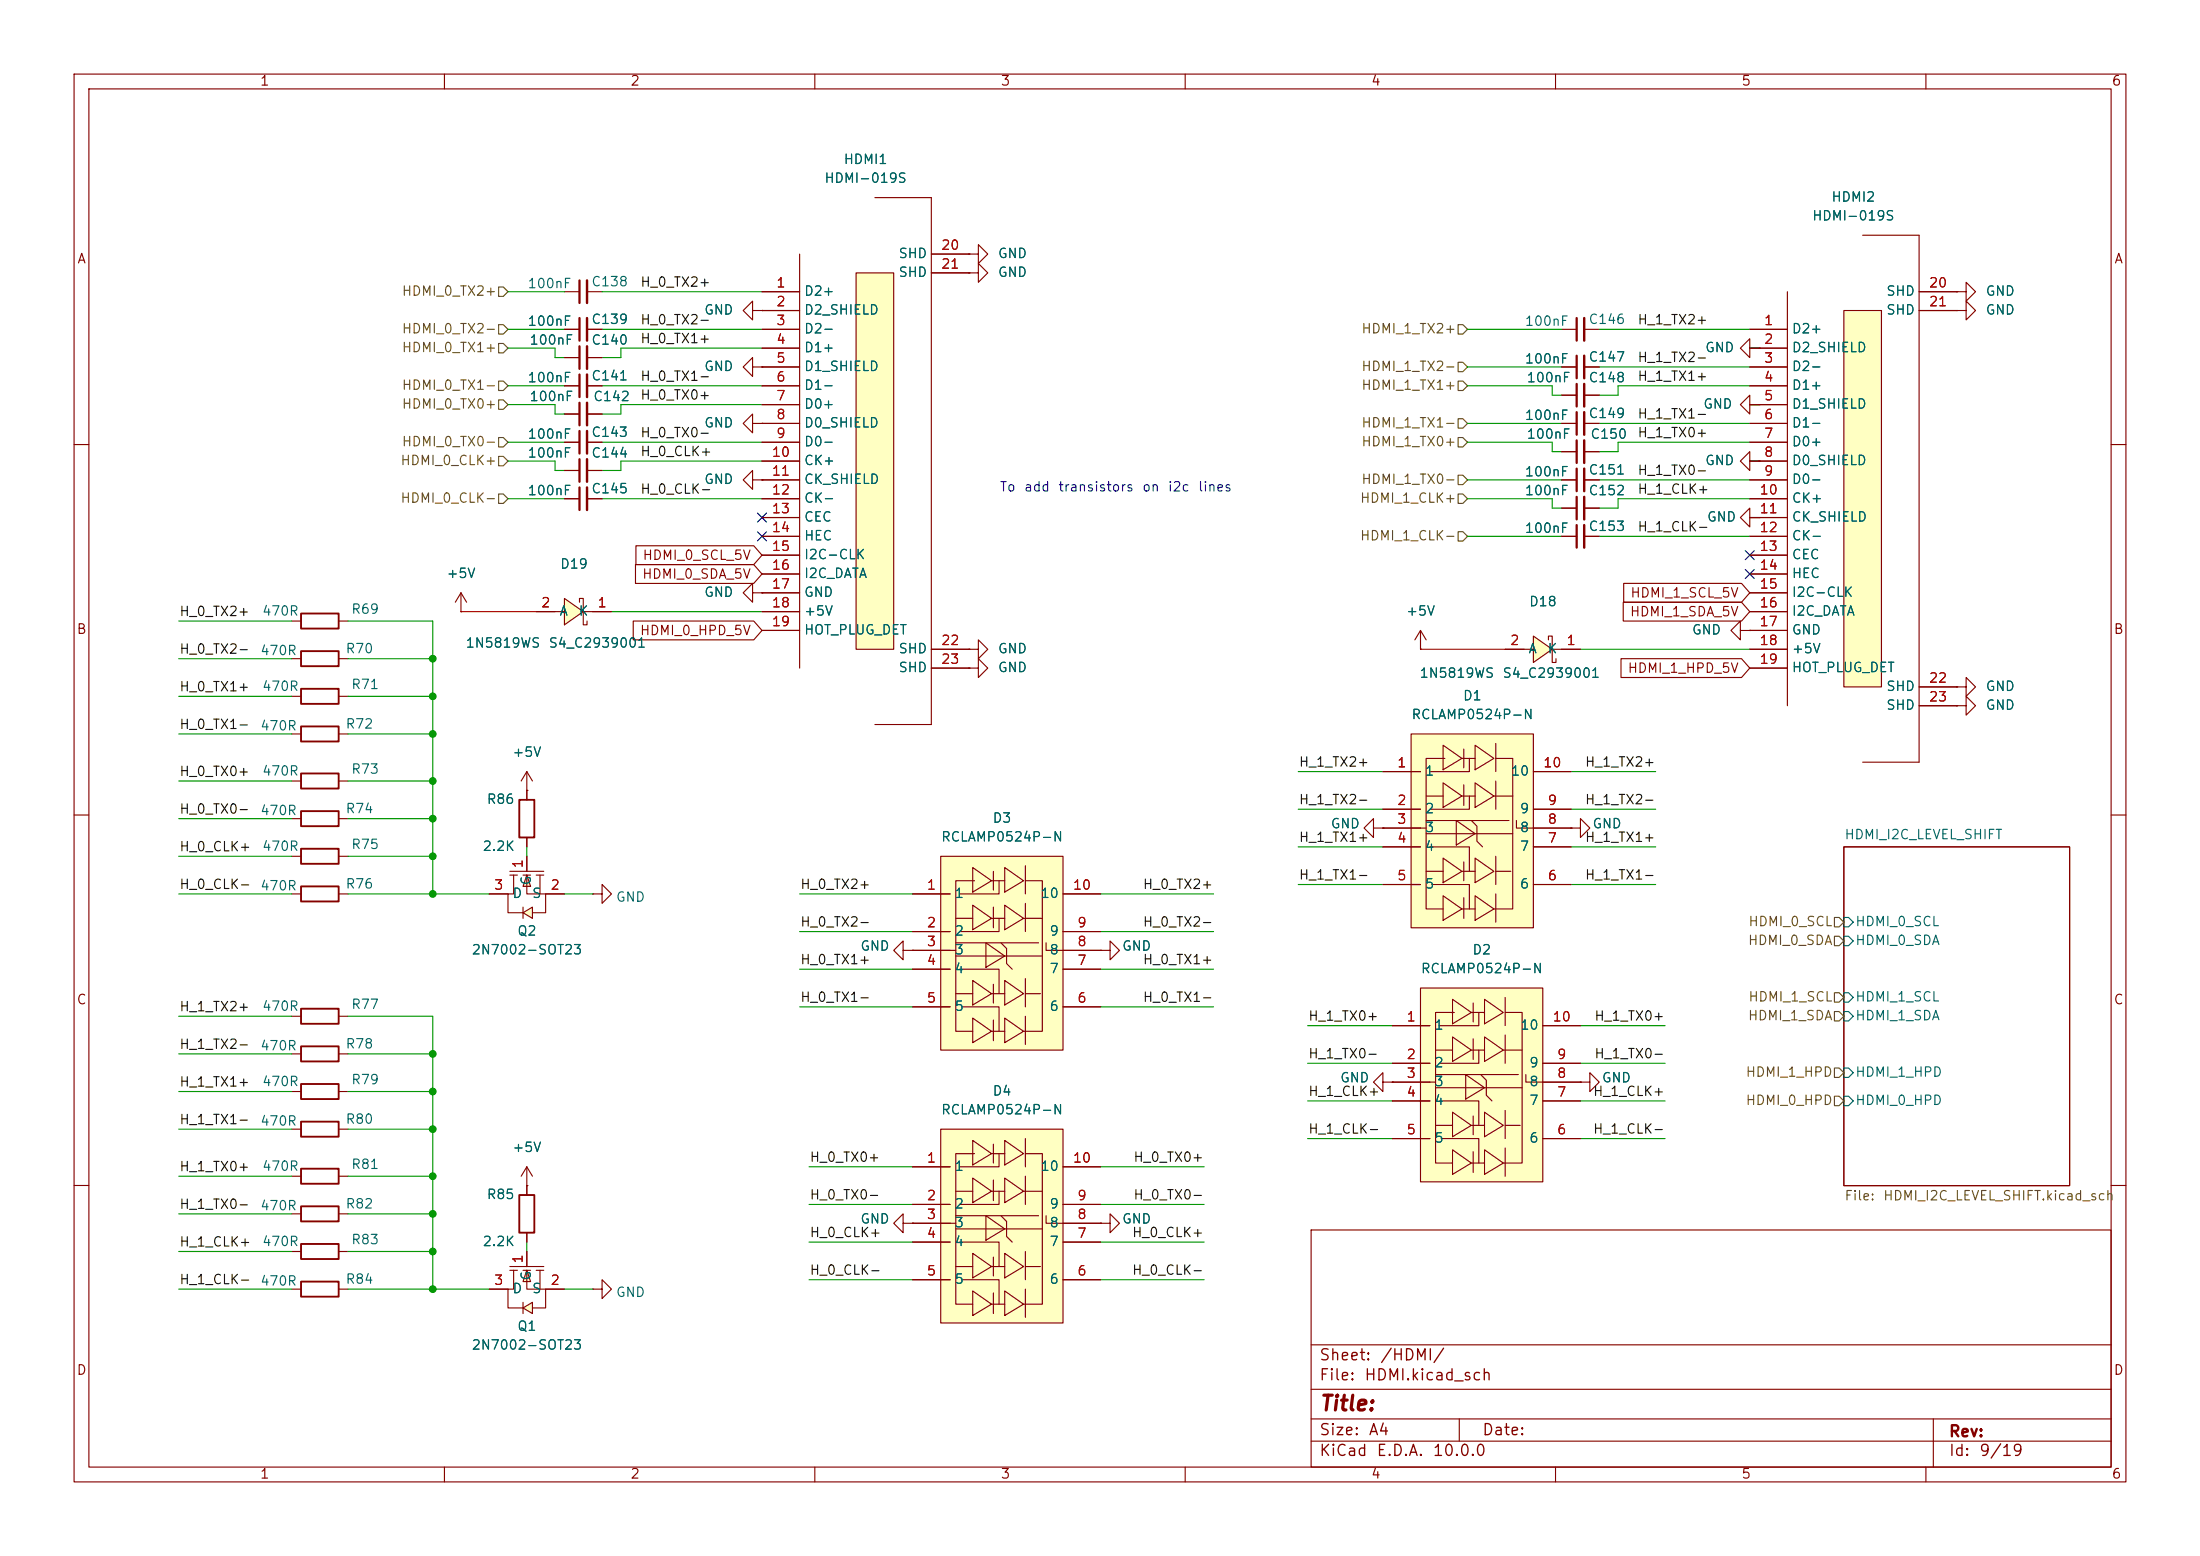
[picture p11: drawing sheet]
<svg xmlns="http://www.w3.org/2000/svg" width="297mm" height="210mm" viewBox="0 0 297 210" stroke-linecap="round" stroke-linejoin="round" font-family="sans-serif">
<g fill="none" stroke="#840000" stroke-width=".15">
<path d="M10 10h277v190h-277zM12 12h273v186h-273zM60 10v2M110 10v2M160 10v2M210 10v2M260 10v2M236.2 47v-1.3l-1.3 1.3 1.3 1.3v-1.3h1.3M237.5 47h.1M10 60h2M101.6 64.8v-1.3l-1.3 1.3 1.3 1.2v-1.2h1.3M102.9 64.8h.1"/>
<path d="M236.2 69.9v-1.3l-1.3 1.3 1.3 1.2v-1.2h1.3M236.2 62.2v-1.2l-1.3 1.2 1.3 1.3v-1.3h1.3M237.5 69.9h.1M237.5 62.2h.1M285 60h2M39.4 99.1h1.2M39.4 94h1.2M39.4 88.9h1.2M39.4 83.8h1.2M45.7 99.1h1.3M45.7 94h1.3M45.7 88.9h1.3"/>
<path d="M45.7 83.8h1.3M264.2 92.7h1.2v-1.3l1.3 1.3-1.3 1.3v-1.3M264.2 92.7h.1M10 110h2M248.9 114.3h30.5v45.7h-30.5zM285 110h2M39.4 137.2h1.2M45.7 137.2h1.3M39.4 142.2h1.2M39.4 152.4h1.2M39.4 158.8h1.2M45.7 142.2h1.3"/>
<path d="M45.7 152.4h1.3M45.7 158.8h1.3M10 160h2M39.4 168.9h1.2M39.4 174h1.2M39.4 163.8h1.2M45.7 168.9h1.3M45.7 174h1.3M45.7 163.8h1.3M177 166h108v32h-108zM285 160h2M60 198v2"/>
<path d="M110 198v2M160 198v2M177 194.5h108M177 191.5h108M177 187.5h108M177 181.5h108M197 191.5v3M210 198v2M260 198v2M261 191.5v6.5"/>
</g>
<path d="M248.9 123.8h.7l.6 .7-.6 .6h-.7zM248.9 126.4h.7l.6 .6-.6 .6h-.7zM248.9 134h.7l.6 .6-.6 .7h-.7zM248.9 136.5h.7l.6 .7-.6 .6h-.7zM248.9 148h.7l.6 .6-.6 .6h-.7zM248.9 144.1h.7l.6 .7-.6 .6h-.7z" fill="none" stroke="#006464" stroke-width=".15"/>
<path d="M40.6 98h5.1v2.1h-5.1zM40.6 93h5.1v2h-5.1zM40.6 87.9h5.1v2h-5.1zM40.6 82.8h5.1v2h-5.1zM40.6 136.1h5.1v2.1h-5.1zM40.6 141.2h5.1v2.1h-5.1zM40.6 151.4h5.1v2h-5.1zM40.6 157.7h5.1v2.1h-5.1zM40.6 167.9h5.1v2h-5.1zM40.6 173h5.1v2h-5.1zM40.6 162.8h5.1v2h-5.1z" fill="none" stroke="#840000" stroke-width=".25"/>
<path d="M248.9 41.9h5.1v50.8h-5.1z" fill="#ffffc2"/>
<g fill="none" stroke="#840000" stroke-width=".15">
<path d="M241.3 39.4v55.9M251.5 31.8h7.6v71.1h-7.6M259.1 39.4h5.1M264.2 39.4h1.2v-1.3l1.3 1.3-1.3 1.2v-1.2M264.2 39.4h.1M76.2 55.9h2M79.2 55.9h2.1M101.6 57.2v-1.3l-1.3 1.3 1.3 1.2v-1.2h1.3M102.9 57.2h.1M210.8 57.2h2.1M213.9 57.2h2M236.2 44.5h5.1"/>
<path d="M236.2 47h5.1M236.2 49.5h5.1M236.2 52.1h5.1M236.2 54.6h5.1M236.2 57.2h5.1M236.2 59.7h5.1M248.9 41.9h5.1v50.8h-5.1zM259.1 41.9h5.1M264.2 41.9h1.2v-1.3l1.3 1.3-1.3 1.3v-1.3M264.2 41.9h.1M76.2 63.5h2M79.2 63.5h2.1"/>
<path d="M210.8 64.8h2.1M210.8 72.4h2.1M210.8 68.6h2.1M210.8 61h2.1M213.9 64.8h2M213.9 72.4h2M213.9 68.6h2M213.9 61h2M236.2 62.2h5.1M236.2 64.8h5.1M236.2 67.3h5.1M236.2 69.9h5.1"/>
<path d="M236.2 72.4h5.1M236.2 74.9h5.1M236.2 77.5h5.1M62.2 82.6h.1M62.2 80l-.7 1.3M62.2 80l.8 1.3M62.2 80v2.6M130.8 90.2h1.3v-1.3l1.2 1.3-1.2 1.2v-1.2M130.8 90.2h.1M130.8 87.6h1.3v-1.2l1.2 1.2-1.2 1.3v-1.3M130.8 87.6h.1M234.9 85.1v-1.3l-1.2 1.3 1.2 1.3v-1.3h1.3"/>
<path d="M236.2 85.1h.1M236.2 80h5.1M236.2 82.6h5.1M236.2 85.1h5.1M236.2 87.6h5.1M236.2 90.2h5.1M259.1 92.7h5.1M259.1 95.3h5.1M264.2 95.3h1.2v-1.3l1.3 1.3-1.3 1.2v-1.2M264.2 95.3h.1M39.4 105.4h1.2M45.7 105.4h1.3"/>
<path d="M121.9 128.3v-1.3l-1.3 1.3 1.3 1.2v-1.2h1.3M123.2 128.3h.1M148.6 128.3h1.3v-1.3l1.2 1.3-1.2 1.2v-1.2M148.6 128.3h.1"/>
</g>
<path d="M78.2 54.4v3M212.9 55.6v3.1M212.9 59.4v3.1M78.2 62v3M212.9 63.2v3.1M212.9 67.1v3M212.9 70.9v3" fill="none" stroke="#840000" stroke-width=".3"/>
<path d="M79.2 54.4v3M213.9 55.6v3.1M213.9 59.4v3.1M79.2 62v3M213.9 63.2v3.1M213.9 67.1v3M213.9 70.9v3" fill="none" stroke="#840000" stroke-width=".33"/>
<path d="M40.6 104.4h5.1v2h-5.1z" fill="none" stroke="#840000" stroke-width=".25"/>
<g fill="#ffffc2">
<path d="M127 115.6h16.5v26.1h-16.5z"/>
<path d="M135.6 117.1l2.6 1.8-2.6 1.5z"/>
<path d="M131.3 117.1l2.6 1.8-2.6 1.5z"/>
<path d="M135.6 122.2l2.6 1.8-2.6 1.5z"/>
<path d="M131.3 122.2l2.6 1.8-2.6 1.5z"/>
<path d="M133.1 127.3l2.5 1.7-2.5 1.6z"/>
<path d="M135.6 132.3l2.6 1.8-2.6 1.5z"/>
<path d="M131.3 132.3l2.6 1.8-2.6 1.5z"/>
<path d="M135.6 137.4l2.6 1.8-2.6 1.5z"/>
<path d="M131.3 137.4l2.6 1.8-2.6 1.5z"/>
</g>
<g fill="none" stroke="#840000" stroke-width=".15">
<path d="M76.2 52.1h2M76.2 59.7h2M79.2 52.1h2.1M79.2 59.7h2.1M210.8 49.5h2.1M210.8 53.3h2.1M210.8 44.5h2.1M213.9 49.5h2M213.9 53.3h2M213.9 44.5h2M236.2 54.6v-1.3l-1.3 1.3 1.3 1.3v-1.3h1.3M237.5 54.6h.1"/>
<path d="M39.4 110.5h1.2M39.4 115.6h1.2M45.7 110.5h1.3M45.7 115.6h1.3M71.1 106.7v1.3M71.1 113v1.3M127 115.6h16.5v26.1h-16.5zM131.3 117.1l2.6 1.8-2.6 1.5zM131.6 118.9h-2.6v20.3h2.3M133.9 118.9h1.7M134.1 117.6v2.5M134.9 118.9v1.8h-5.4"/>
<path d="M135.6 117.1l2.6 1.8-2.6 1.5zM138.4 118.9h2.3v20.3h-2.5M138.4 116.8v3.9M39.4 120.7h1.2M45.7 120.7h1.3M123.2 128.3h5.8M123.2 120.7h5.1M123.2 125.7h5.1M123.2 130.8h5.1M123.2 135.9h5.1M129 124h2.3M129 127.3h11.2"/>
<path d="M129 129h11.7M129 134.1h2.3M129.5 130.8h5.4v3.3M129.8 135.9h5.1v3.3M131.3 122.2l2.6 1.8-2.6 1.5zM131.3 132.3l2.6 1.8-2.6 1.5zM131.3 137.4l2.6 1.8-2.6 1.5zM133.1 127.3l2.5 1.7-2.5 1.6zM133.9 124h1.7M133.9 134.1h1.7M133.9 139.2h1.7M134.1 122.4v2.8"/>
<path d="M134.1 132.8v2.6M134.1 137.7v2.8M134.9 124v1.7h-5.4M135.1 127.3l.8 .7v2.1l.7 .7M135.6 122.2l2.6 1.8-2.6 1.5zM135.6 132.3l2.6 1.8-2.6 1.5zM135.6 137.4l2.6 1.8-2.6 1.5zM138.2 124h2.5M138.4 121.9v3.8M138.4 132.1v3.8M138.4 137.2v3.8M138.4 134.1h2.1"/>
<path d="M141.2 127.3v1h7.4M143.5 120.7h5.1M143.5 125.7h5.1M143.5 130.8h5.1M143.5 135.9h5.1M121.9 165.1v-1.3l-1.3 1.3 1.3 1.3v-1.3h1.3M123.2 165.1h.1"/>
</g>
<path d="M78.2 50.5v3.1M78.2 58.2v3M212.9 42.9v3.1M212.9 48v3.1M212.9 51.8v3.1" fill="none" stroke="#840000" stroke-width=".3"/>
<path d="M79.2 50.5v3.1M79.2 58.2v3M213.9 42.9v3.1M213.9 48v3.1M213.9 51.8v3.1" fill="none" stroke="#840000" stroke-width=".33"/>
<path d="M40.6 109.5h5.1v2h-5.1zM40.6 114.6h5.1v2h-5.1zM40.6 119.6h5.1v2.1h-5.1zM70.1 108h2v5h-2z" fill="none" stroke="#840000" stroke-width=".25"/>
<g fill="#ffffc2">
<path d="M127 152.4h16.5v26.2h-16.5z"/>
<path d="M135.6 153.9l2.6 1.8-2.6 1.5z"/>
<path d="M131.3 153.9l2.6 1.8-2.6 1.5z"/>
<path d="M135.6 159l2.6 1.8-2.6 1.5z"/>
<path d="M131.3 159l2.6 1.8-2.6 1.5z"/>
<path d="M133.1 164.1l2.5 1.8-2.5 1.5z"/>
<path d="M135.6 169.2l2.6 1.7-2.6 1.6z"/>
<path d="M131.3 169.2l2.6 1.7-2.6 1.6z"/>
<path d="M135.6 174.2l2.6 1.8-2.6 1.6z"/>
<path d="M131.3 174.2l2.6 1.8-2.6 1.6z"/>
</g>
<g fill="none" stroke="#840000" stroke-width=".15">
<path d="M123.2 157.5h5.1M127 152.4h16.5v26.2h-16.5zM131.3 153.9l2.6 1.8-2.6 1.5zM131.3 159l2.6 1.8-2.6 1.5zM131.6 155.7h-2.6v20.3h2.3M133.9 155.7h1.7M134.1 154.4v2.6M134.1 159.3v2.8M134.9 155.7v1.8h-5.4M135.6 153.9l2.6 1.8-2.6 1.5zM135.6 159l2.6 1.8-2.6 1.5zM138.4 155.7h2.3v20.3h-2.5"/>
<path d="M138.4 153.7v3.8M138.4 158.8v3.8M143.5 157.5h5.1M123.2 165.1h5.8M123.2 162.6h5.1M123.2 167.6h5.1M123.2 172.7h5.1M129 160.8h2.3M129 164.1h11.2M129 165.9h11.7M129 170.9h2.3M129.5 167.6h5.4v3.3"/>
<path d="M129.8 172.7h5.1v3.3M131.3 169.2l2.6 1.7-2.6 1.6zM131.3 174.2l2.6 1.8-2.6 1.6zM133.1 164.1l2.5 1.8-2.5 1.5zM133.9 160.8h1.7M133.9 170.9h1.7M133.9 176h1.7M134.1 169.7v2.5M134.1 174.5v2.8M134.9 160.8v1.8h-5.4M135.1 164.1l.8 .8v2l.7 .7M135.6 169.2l2.6 1.7-2.6 1.6z"/>
<path d="M135.6 174.2l2.6 1.8-2.6 1.6zM138.2 160.8h2.5M138.4 168.9v3.8M138.4 174v3.8M138.4 170.9h2.1M141.2 164.1v1h7.4M143.5 162.6h5.1M143.5 167.6h5.1M143.5 172.7h5.1"/>
</g>
<g fill="#ffffc2">
<path d="M71.1 118.1l.5 1.5h-1z"/>
<path d="M70.6 123.2l1.3-.8v1.6z"/>
</g>
<g fill="none" stroke="#840000" stroke-width=".15">
<path d="M68.8 117.6h4.6M68.8 118.1h1M69.3 118.1v2.6h-.7v2.5h2M70.6 118.1h1M71.1 118.1l.5 1.5h-1zM71.1 118.1v2.6h2.6v2.5h-1.8M71.1 106.7h.1M71.1 104.1v2.6M71.1 115.6v2M71.1 104.1l-.7 1.3M71.1 104.1l.8 1.3M72.4 118.1h1"/>
<path d="M72.9 118.1v2.6M185.4 111.8v-1.3l-1.3 1.3 1.3 1.2v-1.2h1.3M186.7 111.8h.1M66 120.7h2.6M70.6 123.2l1.3-.8v1.6zM70.6 122.4v1.6M73.7 120.7h2.5M148.6 165.1h1.3v-1.3l1.2 1.3-1.2 1.3v-1.3M148.6 165.1h.1"/>
</g>
<path d="M207 85.9l2.5 1.7-2.5 1.8z" fill="#ffffc2"/>
<g fill="none" stroke="#840000" stroke-width=".15">
<path d="M76.2 67.3h2M79.2 67.3h2.1M203.2 87.6h3.8M207 85.9l2.5 1.7-2.5 1.8zM209 86.4v-.5h.5v3.5h.6v-.5M209.5 87.6h3.9M71.1 157.5l-.7 1.3M71.1 157.5l.8 1.3M71.1 157.5v2.5M186.7 146.1v-1.3l-1.3 1.3 1.3 1.2v-1.2h1.3M188 146.1h.1M71.1 160h.1"/>
<path d="M80 174h1.3v-1.3l1.2 1.3-1.2 1.3v-1.3M80 174h.1"/>
</g>
<path d="M78.2 65.8v3" fill="none" stroke="#840000" stroke-width=".3"/>
<path d="M79.2 65.8v3" fill="none" stroke="#840000" stroke-width=".33"/>
<g fill="#ffffc2">
<path d="M71.1 171.5l.5 1.5h-1z"/>
<path d="M70.6 176.5l1.3-.7v1.5z"/>
</g>
<g fill="none" stroke="#840000" stroke-width=".15">
<path d="M80 120.7h1.3v-1.3l1.2 1.3-1.2 1.2v-1.2M80 120.7h.1M66 174h2.6M68.8 170.9h4.6M68.8 171.5h1M69.3 171.5v2.5h-.7v2.5h2M70.6 176.5l1.3-.7v1.5zM70.6 175.8v1.5M70.6 171.5h1M71.1 171.5l.5 1.5h-1zM71.1 171.5v2.5h2.6v2.5h-1.8M71.1 160v1.3"/>
<path d="M71.1 166.4v1.2M71.1 168.9v2M72.4 171.5h1M72.9 171.5v2.5M73.7 174h2.5"/>
</g>
<path d="M70.1 161.3h2v5.1h-2z" fill="none" stroke="#840000" stroke-width=".25"/>
<g fill="#ffffc2">
<path d="M190.5 99.1h16.5v26.1h-16.5z"/>
<path d="M199.1 100.6l2.6 1.8-2.6 1.5z"/>
<path d="M194.8 100.6l2.6 1.8-2.6 1.5z"/>
<path d="M199.1 105.7l2.6 1.7-2.6 1.6z"/>
<path d="M194.8 105.7l2.6 1.7-2.6 1.6z"/>
<path d="M196.6 110.7l2.5 1.8-2.5 1.6z"/>
<path d="M199.1 115.8l2.6 1.8-2.6 1.5z"/>
<path d="M194.8 115.8l2.6 1.8-2.6 1.5z"/>
<path d="M199.1 120.9l2.6 1.8-2.6 1.5z"/>
<path d="M194.8 120.9l2.6 1.8-2.6 1.5z"/>
</g>
<g fill="none" stroke="#840000" stroke-width=".15">
<path d="M101.6 80v-1.3l-1.3 1.3 1.3 1.3v-1.3h1.3M102.9 80h.1M190.5 99.1h16.5v26.1h-16.5zM186.7 111.8h5.8M186.7 104.1h5.1M186.7 109.2h5.1M186.7 114.3h5.1M186.7 119.4h5.1M192.5 107.4h2.3M192.5 110.7h11.2M192.5 112.5h11.7M192.5 117.6h2.3"/>
<path d="M193 114.3h5.4v3.3M193.3 119.4h5.1v3.3M194.8 100.6l2.6 1.8-2.6 1.5zM194.8 105.7l2.6 1.7-2.6 1.6zM194.8 115.8l2.6 1.8-2.6 1.5zM195.1 102.4h-2.6v20.3h2.3M196.6 110.7l2.5 1.8-2.5 1.6zM197.4 102.4h1.7M197.4 107.4h1.7M197.4 117.6h1.7M197.6 101.1v2.5M197.6 105.9v2.8"/>
<path d="M197.6 116.3v2.6M198.4 102.4v1.7h-5.4M198.4 107.4v1.8h-5.4M198.6 110.7l.8 .8v2l.7 .8M199.1 100.6l2.6 1.8-2.6 1.5zM199.1 105.7l2.6 1.7-2.6 1.6zM199.1 115.8l2.6 1.8-2.6 1.5zM201.7 107.4h2.5M201.9 102.4h2.3v20.3h-2.5M201.9 100.3v3.8M201.9 105.4v3.8M201.9 115.6v3.8"/>
<path d="M201.9 117.6h2.1M204.7 110.7v1.1h7.4M207 104.1h5.1M207 109.2h5.1M207 114.3h5.1M207 119.4h5.1M212.1 111.8h1.3v-1.3l1.2 1.3-1.2 1.2v-1.2M212.1 111.8h.1M194.8 120.9l2.6 1.8-2.6 1.5zM197.4 122.7h1.7M197.6 121.2v2.8M199.1 120.9l2.6 1.8-2.6 1.5z"/>
<path d="M201.9 120.7v3.8"/>
</g>
<path d="M76.2 80.8l2.5 1.8-2.5 1.7z" fill="#ffffc2"/>
<path d="M72.4 82.6h3.8M76.2 80.8l2.5 1.8-2.5 1.7zM78.2 81.3v-.5h.5v3.5h.5v-.5M78.7 82.6h3.8" fill="none" stroke="#840000" stroke-width=".15"/>
<g fill="#ffffc2">
<path d="M191.8 133.4h16.5v26.1h-16.5z"/>
<path d="M200.4 134.9l2.6 1.8-2.6 1.5z"/>
<path d="M196.1 134.9l2.5 1.8-2.5 1.5z"/>
<path d="M200.4 140l2.6 1.7-2.6 1.6z"/>
<path d="M196.1 140l2.5 1.7-2.5 1.6z"/>
<path d="M197.9 145l2.5 1.8-2.5 1.5z"/>
<path d="M200.4 150.1l2.6 1.8-2.6 1.5z"/>
<path d="M196.1 150.1l2.5 1.8-2.5 1.5z"/>
<path d="M200.4 155.2l2.6 1.8-2.6 1.5z"/>
<path d="M196.1 155.2l2.5 1.8-2.5 1.5z"/>
</g>
<g fill="none" stroke="#840000" stroke-width=".15">
<path d="M191.8 87.6h.1M191.8 85.1l-.8 1.3M191.8 85.1l.7 1.3M191.8 85.1v2.5M188 138.4h5M191.8 133.4h16.5v26.1h-16.5zM196.1 134.9l2.5 1.8-2.5 1.5zM196.1 140l2.5 1.7-2.5 1.6zM196.3 136.7h-2.5v20.3h2.3M198.6 136.7h1.8M198.9 135.4v2.5M199.6 136.7v1.7h-5.3"/>
<path d="M200.4 134.9l2.6 1.8-2.6 1.5zM200.4 140l2.6 1.7-2.6 1.6zM203.2 136.7h2.3v20.3h-2.5M203.2 134.6v3.8M203.2 139.7v3.8M208.3 138.4h5.1M188 146.1h5.8M188 143.5h5M188 148.6h5M188 153.7h5M193.8 141.7h2.3M193.8 145h11.2"/>
<path d="M193.8 146.8h11.7M193.8 151.9h2.3M194.3 148.6h5.3v3.3M194.6 153.7h5v3.3M196.1 150.1l2.5 1.8-2.5 1.5zM196.1 155.2l2.5 1.8-2.5 1.5zM197.9 145l2.5 1.8-2.5 1.5zM198.6 141.7h1.8M198.6 151.9h1.8M198.6 157h1.8M198.9 140.2v2.8M198.9 150.6v2.6"/>
<path d="M198.9 155.5v2.7M199.6 141.7v1.8h-5.3M199.9 145l.8 .8v2l.7 .8M200.4 150.1l2.6 1.8-2.6 1.5zM200.4 155.2l2.6 1.8-2.6 1.5zM203 141.7h2.5M203.2 149.9v3.8M203.2 154.9v3.9M203.2 151.9h2M206 145v1.1h7.4M208.3 143.5h5.1M208.3 148.6h5.1"/>
<path d="M208.3 153.7h5.1M213.4 146.1h1.2v-1.3l1.3 1.3-1.3 1.2v-1.2M213.4 146.1h.1"/>
</g>
<path d="M115.6 36.8h5v50.8h-5z" fill="#ffffc2"/>
<g fill="none" stroke="#840000" stroke-width=".15">
<path d="M76.2 39.4h2M79.2 39.4h2.1M102.9 39.4h5M107.9 34.3v55.9M115.6 36.8h5v50.8h-5zM118.1 26.7h7.6v71.1h-7.6M125.7 34.3h5.1M125.7 36.8h5.1M130.8 34.3h1.3v-1.3l1.2 1.3-1.2 1.3v-1.3M130.8 34.3h.1M130.8 36.8h1.3v-1.2l1.2 1.2-1.2 1.3v-1.3M130.8 36.8h.1"/>
<path d="M259.1 39.4h5.1M264.2 39.4h.1M76.2 44.5h2M76.2 52.1h2M76.2 59.7h2M76.2 48.3h2M76.2 55.9h2M79.2 44.5h2.1M79.2 52.1h2.1M79.2 59.7h2.1M79.2 48.3h2.1M79.2 55.9h2.1"/>
<path d="M101.6 49.5v-1.2l-1.3 1.2 1.3 1.3v-1.3h1.3M101.6 41.9v-1.3l-1.3 1.3 1.3 1.3v-1.3h1.3M102.9 49.5h.1M102.9 41.9h.1M102.9 57.2h.1M102.9 41.9h5M102.9 44.5h5M102.9 47h5M102.9 49.5h5M102.9 52.1h5M102.9 54.6h5M102.9 57.2h5"/>
<path d="M102.9 59.7h5M210.8 49.5h2.1M210.8 57.2h2.1M210.8 53.3h2.1M213.9 49.5h2M213.9 57.2h2M213.9 53.3h2M236.2 44.5h5.1M236.2 47h5.1M236.2 49.5h5.1M236.2 52.1h5.1M236.2 54.6h5.1"/>
<path d="M236.2 57.2h5.1M236.2 59.7h5.1M237.5 54.6h.1M237.5 47h.1M259.1 41.9h5.1M264.2 41.9h.1M76.2 67.3h2M76.2 63.5h2M79.2 67.3h2.1M79.2 63.5h2.1M85.8 76.2h16l1.1 1.3-1.1 1.2h-16zM85.8 73.7h16l1.1 1.2-1.1 1.3h-16z"/>
<path d="M102.9 64.8h.1M102.9 62.2h5M102.9 64.8h5M102.9 67.3h5M102.9 69.9h5M102.9 72.4h5M102.9 74.9h5M102.9 77.5h5M210.8 64.8h2.1M210.8 72.4h2.1M210.8 68.6h2.1M210.8 61h2.1"/>
<path d="M213.9 64.8h2M213.9 72.4h2M213.9 68.6h2M213.9 61h2M219.2 78.7h15.9l1.1 1.3-1.1 1.3h-15.9zM236.2 62.2h5.1M236.2 64.8h5.1M236.2 67.3h5.1M236.2 69.9h5.1M236.2 72.4h5.1M236.2 74.9h5.1M236.2 77.5h5.1"/>
<path d="M237.5 69.9h.1M237.5 62.2h.1M62.2 82.6h.1M72.4 82.6h2.5M80 82.6h2.5M85.5 83.8h16.3l1.1 1.3-1.1 1.3h-16.3zM102.9 80h.1M102.9 80h5M102.9 82.6h5M102.9 85.1h5M125.7 87.6h5.1M125.7 90.2h5.1"/>
<path d="M130.8 87.6h.1M130.8 90.2h.1M191.8 87.6h.1M203.2 87.6h2.5M210.8 87.6h2.6M218.8 88.9h16.3l1.1 1.3-1.1 1.2h-16.3zM219.1 81.3h16l1.1 1.3-1.1 1.2h-16zM236.2 85.1h.1M236.2 80h5.1M236.2 82.6h5.1M236.2 85.1h5.1M236.2 87.6h5.1"/>
<path d="M236.2 90.2h5.1M259.1 92.7h5.1M259.1 95.3h5.1M264.2 92.7h.1M264.2 95.3h.1M71.1 106.7h.1M71.1 106.7v1.3M71.1 113v1.3M71.1 115.6v2M186.7 111.8h.1M186.7 104.1h5.1M186.7 109.2h5.1"/>
<path d="M186.7 111.8h5.1M186.7 114.3h5.1M186.7 119.4h5.1M207 104.1h5.1M207 109.2h5.1M207 111.8h5.1M207 114.3h5.1M207 119.4h5.1M212.1 111.8h.1M66 120.7h2.6M73.7 120.7h2.5M123.2 128.3h.1"/>
<path d="M123.2 120.7h5.1M123.2 125.7h5.1M123.2 128.3h5.1M123.2 130.8h5.1M123.2 135.9h5.1M143.5 120.7h5.1M143.5 125.7h5.1M143.5 128.3h5.1M143.5 130.8h5.1M143.5 135.9h5.1M148.6 128.3h.1M188 138.4h5"/>
<path d="M208.3 138.4h5.1M39.4 147.3h1.2M45.7 147.3h1.3M123.2 157.5h5.1M143.5 157.5h5.1M188 146.1h.1M188 143.5h5M188 146.1h5M188 148.6h5M188 153.7h5M208.3 143.5h5.1M208.3 146.1h5.1"/>
<path d="M208.3 148.6h5.1M208.3 153.7h5.1M213.4 146.1h.1M66 174h2.6M71.1 160h.1M71.1 160v1.3M71.1 166.4v1.2M71.1 168.9v2M73.7 174h2.5M123.2 165.1h.1M123.2 162.6h5.1M123.2 165.1h5.1"/>
<path d="M123.2 167.6h5.1M123.2 172.7h5.1M143.5 162.6h5.1M143.5 165.1h5.1M143.5 167.6h5.1M143.5 172.7h5.1M148.6 165.1h.1"/>
</g>
<path d="M40.6 146.3h5.1v2h-5.1z" fill="none" stroke="#840000" stroke-width=".25"/>
<path d="M78.2 37.8v3.1M78.2 42.9v3.1M78.2 46.7v3.1" fill="none" stroke="#840000" stroke-width=".3"/>
<path d="M79.2 37.8v3.1M79.2 42.9v3.1M79.2 46.7v3.1" fill="none" stroke="#840000" stroke-width=".33"/>
<g fill="none" stroke="#725600" stroke-width=".15">
<path d="M67.3 38.7h.6l.7 .7-.7 .6h-.6zM67.3 43.8h.6l.7 .7-.7 .6h-.6zM67.3 54h.6l.7 .6-.7 .6h-.6zM67.3 59.1h.6l.7 .6-.7 .6h-.6zM67.3 46.4h.6l.7 .6-.7 .6h-.6zM67.3 51.4h.6l.7 .7-.7 .6h-.6zM196.8 51.4h.7l.6 .7-.6 .6h-.7zM196.8 59.1h.7l.6 .6-.6 .6h-.7zM196.8 43.8h.7l.6 .7-.6 .6h-.7zM196.8 56.5h.7l.6 .7-.6 .6h-.7zM196.8 48.9h.7l.6 .6-.6 .7h-.7zM67.3 61.6h.6l.7 .6-.7 .7h-.6z"/>
<path d="M67.3 66.7h.6l.7 .6-.7 .6h-.6zM196.8 71.8h.7l.6 .6-.6 .6h-.7zM196.8 66.7h.7l.6 .6-.6 .6h-.7zM196.8 64.1h.7l.6 .7-.6 .6h-.7zM247.6 123.8h.7l.6 .7-.6 .6h-.7zM247.6 134h.7l.6 .6-.6 .7h-.7zM247.6 126.4h.7l.6 .6-.6 .6h-.7zM247.6 136.5h.7l.6 .7-.6 .6h-.7zM247.6 148h.7l.6 .6-.6 .6h-.7zM247.6 144.1h.7l.6 .7-.6 .6h-.7z"/>
</g>
<g fill="none" stroke="#009600" stroke-width=".15">
<path d="M68.6 39.4h7.6M81.3 39.4h21.6M68.6 59.7h7.6M68.6 47h6.3v1.3h1.3M68.6 54.6h6.3v1.3h1.3M68.6 52.1h7.6M68.6 44.5h7.6M81.3 59.7h21.6M81.3 52.1h21.6M81.3 44.5h21.6M102.9 47h-19.1v1.3h-2.5M102.9 54.6h-19.1v1.3h-2.5"/>
<path d="M198.1 57.2h12.7M198.1 49.5h12.7M198.1 59.7h11.4v1.3h1.3M198.1 52.1h11.4v1.2h1.3M198.1 44.5h12.7M215.9 57.2h20.3M215.9 49.5h20.3M215.9 44.5h20.3M236.2 59.7h-17.8v1.3h-2.5M236.2 52.1h-17.8v1.2h-2.5M236.2 47h1.3M236.2 54.6h1.3"/>
<path d="M68.6 62.2h6.3v1.3h1.3M68.6 67.3h7.6M81.3 67.3h21.6M102.9 62.2h-19.1v1.3h-2.5M198.1 72.4h12.7M198.1 67.3h11.4v1.3h1.3M198.1 64.8h12.7M215.9 72.4h20.3M215.9 64.8h20.3M236.2 67.3h-17.8v1.3h-2.5M236.2 62.2h1.3M236.2 69.9h1.3"/>
<path d="M24.1 88.9h15.3M24.1 83.8h15.3M24.1 99.1h15.3M24.1 94h15.3M47 83.8h11.4v36.9M47 88.9h11.4M47 99.1h11.4M47 94h11.4M82.5 82.6h20.4M213.4 87.6h22.8M24.1 115.6h15.3M24.1 105.4h15.3"/>
<path d="M24.1 110.5h15.3M47 115.6h11.4M47 105.4h11.4M47 110.5h11.4M71.1 114.3v1.3M175.3 104.1h11.4M175.3 119.4h11.4M175.3 109.2h11.4M175.3 114.3h11.4M212.1 104.1h11.4M212.1 119.4h11.4M212.1 109.2h11.4"/>
<path d="M212.1 114.3h11.4M24.1 137.2h15.3M24.1 120.7h15.3M47 137.2h11.4v36.8M47 120.7h19M76.2 120.7h3.8M107.9 120.7h15.3M107.9 125.7h15.3M107.9 135.9h15.3M107.9 130.8h15.3M148.6 120.7h15.2M148.6 125.7h15.2"/>
<path d="M148.6 135.9h15.2M148.6 130.8h15.2M176.5 138.4h11.5M213.4 138.4h11.4M24.1 152.4h15.3M24.1 158.8h15.3M24.1 147.3h15.3M24.1 142.2h15.3M47 152.4h11.4M47 158.8h11.4M47 147.3h11.4M47 142.2h11.4"/>
<path d="M109.2 157.5h14M148.6 157.5h14M176.5 148.6h11.5M176.5 153.7h11.5M176.5 143.5h11.5M213.4 148.6h11.4M213.4 153.7h11.4M213.4 143.5h11.4M24.1 174h15.3M24.1 163.8h15.3M24.1 168.9h15.3M47 174h19"/>
<path d="M47 163.8h11.4M47 168.9h11.4M71.1 167.6v1.3M76.2 174h3.8M109.2 167.6h14M109.2 162.6h14M109.2 172.7h14M148.6 167.6h14M148.6 162.6h14M148.6 172.7h14"/>
</g>
<path d="M62.2 82.6h10.2M191.8 87.6h11.4" fill="none" stroke="#ff0f00" stroke-width=".15"/>
<path d="M102.3 71.8l1.2 1.2M102.3 69.2l1.2 1.3M103.5 71.8l-1.2 1.2M103.5 69.2l-1.2 1.3M235.6 76.9l1.2 1.2M235.6 74.3l1.2 1.2M236.8 76.9l-1.2 1.2M236.8 74.3l-1.2 1.2" fill="none" stroke="#000084" stroke-width=".15"/>
<g fill="#009600" stroke="#009600" stroke-width=".14">
<circle cx="58.4" cy="142.2" r=".46"/>
<circle cx="58.4" cy="120.7" r=".46"/>
<circle cx="58.4" cy="168.9" r=".46"/>
<circle cx="58.4" cy="99.1" r=".46"/>
<circle cx="58.4" cy="94" r=".46"/>
<circle cx="58.4" cy="105.4" r=".46"/>
<circle cx="58.4" cy="110.5" r=".46"/>
<circle cx="58.4" cy="115.6" r=".46"/>
<circle cx="58.4" cy="88.9" r=".46"/>
<circle cx="58.4" cy="158.8" r=".46"/>
<circle cx="58.4" cy="163.8" r=".46"/>
<circle cx="58.4" cy="174" r=".46"/>
<circle cx="58.4" cy="152.4" r=".46"/>
<circle cx="58.4" cy="147.3" r=".46"/>
</g>
<text font-size="2" fill="#840000" x="178" y="190.9">Title:</text>
<g font-size="1.5" fill="#840000">
<text x="178" y="184">Sheet:</text>
<text x="186.2" y="184">/HDMI/</text>
<text x="178" y="186.7">File:</text>
<text x="184.1" y="186.7">HDMI.kicad_sch</text>
<text x="178" y="196.9">KiCad</text>
<text x="178" y="194.1">Size:</text>
<text x="184.7" y="194.1">A4</text>
<text x="185.7" y="196.9">E.D.A.</text>
<text x="193.3" y="196.9">10.0.0</text>
<text x="200" y="194.1">Date:</text>
<text x="263" y="194.3">Rev:</text>
<text x="263" y="196.9">Id:</text>
<text x="267.1" y="196.9">9/19</text>
</g>
<g font-size="1.3" fill="#840000">
<text x="35" y="11.9">1</text>
<text x="85" y="11.9">2</text>
<text x="135" y="11.9">3</text>
<text x="185" y="11.9">4</text>
<text x="235" y="11.9">5</text>
<text x="285" y="11.9">6</text>
<text x="10.3" y="35.9">A</text>
<text x="285.3" y="35.9">A</text>
<text x="86.7" y="75.9">HDMI_0_SCL_5V</text>
<text x="86.6" y="78.4">HDMI_0_SDA_5V</text>
<text x="220" y="83.5">HDMI_1_SDA_5V</text>
<text x="220" y="81">HDMI_1_SCL_5V</text>
<text x="10.3" y="85.9">B</text>
<text x="86.3" y="86">HDMI_0_HPD_5V</text>
<text x="285.3" y="85.9">B</text>
<text x="219.7" y="91.1">HDMI_1_HPD_5V</text>
<text x="10.3" y="135.9">C</text>
<text x="285.3" y="135.9">C</text>
<text x="10.3" y="185.9">D</text>
<text x="285.3" y="185.9">D</text>
<text x="35" y="199.9">1</text>
<text x="85" y="199.9">2</text>
<text x="135" y="199.9">3</text>
<text x="185" y="199.9">4</text>
<text x="235" y="199.9">5</text>
<text x="285" y="199.9">6</text>
</g>
<g font-size="1.3" fill="#006464">
<text x="113.8" y="22.5">HDMI1</text>
<text x="111.2" y="25">HDMI-019S</text>
<text x="247.2" y="27.5">HDMI2</text>
<text x="121.2" y="35.2">SHD</text>
<text x="134.6" y="35.2">GND</text>
<text x="244.6" y="30.1">HDMI-019S</text>
<text x="71.1" y="39.2">100nF</text>
<text x="79.7" y="39">C138</text>
<text x="108.5" y="40.2">D2+</text>
<text x="121.2" y="37.7">SHD</text>
<text x="134.6" y="37.7">GND</text>
<text x="254.6" y="40.2">SHD</text>
<text x="268" y="40.2">GND</text>
<text x="71.1" y="44.3">100nF</text>
<text x="71.4" y="46.8">100nF</text>
<text x="79.7" y="44">C139</text>
<text x="79.7" y="46.8">C140</text>
<text x="95" y="42.8">GND</text>
<text x="108.5" y="42.8">D2_SHIELD</text>
<text x="108.5" y="45.3">D2-</text>
<text x="108.5" y="47.9">D1+</text>
<text x="205.8" y="44.3">100nF</text>
<text x="214.4" y="44">C146</text>
<text x="230.1" y="47.9">GND</text>
<text x="241.8" y="45.3">D2+</text>
<text x="241.8" y="47.9">D2_SHIELD</text>
<text x="254.6" y="42.8">SHD</text>
<text x="268" y="42.8">GND</text>
<text x="71.1" y="51.9">100nF</text>
<text x="79.7" y="51.7">C141</text>
<text x="95" y="50.4">GND</text>
<text x="108.5" y="50.4">D1_SHIELD</text>
<text x="108.5" y="52.9">D1-</text>
<text x="205.8" y="49.4">100nF</text>
<text x="206" y="51.9">100nF</text>
<text x="214.4" y="49.1">C147</text>
<text x="214.4" y="51.9">C148</text>
<text x="241.8" y="50.4">D2-</text>
<text x="241.8" y="52.9">D1+</text>
<text x="71.1" y="59.5">100nF</text>
<text x="71.4" y="54.5">100nF</text>
<text x="79.7" y="59.3">C143</text>
<text x="80" y="54.5">C142</text>
<text x="95" y="58">GND</text>
<text x="108.5" y="55.5">D0+</text>
<text x="108.5" y="58">D0_SHIELD</text>
<text x="205.8" y="57">100nF</text>
<text x="206" y="59.5">100nF</text>
<text x="214.4" y="56.7">C149</text>
<text x="214.6" y="59.5">C150</text>
<text x="229.9" y="55.5">GND</text>
<text x="241.8" y="55.5">D1_SHIELD</text>
<text x="241.8" y="58">D1-</text>
<text x="71.1" y="62.1">100nF</text>
<text x="79.7" y="62.1">C144</text>
<text x="95" y="65.6">GND</text>
<text x="108.5" y="60.6">D0-</text>
<text x="108.5" y="63.1">CK+</text>
<text x="108.5" y="65.6">CK_SHIELD</text>
<text x="205.8" y="64.6">100nF</text>
<text x="214.4" y="64.4">C151</text>
<text x="230.1" y="63.1">GND</text>
<text x="241.8" y="60.6">D0+</text>
<text x="241.8" y="63.1">D0_SHIELD</text>
<text x="241.8" y="65.6">D0-</text>
<text x="71.1" y="67.2">100nF</text>
<text x="79.7" y="66.9">C145</text>
<text x="108.5" y="68.2">CK-</text>
<text x="108.5" y="70.7">CEC</text>
<text x="205.8" y="67.2">100nF</text>
<text x="214.4" y="72">C153</text>
<text x="214.4" y="67.2">C152</text>
<text x="230.4" y="70.7">GND</text>
<text x="241.8" y="68.2">CK+</text>
<text x="241.8" y="70.7">CK_SHIELD</text>
<text x="75.5" y="77.1">D19</text>
<text x="108.5" y="73.3">HEC</text>
<text x="108.5" y="75.8">I2C-CLK</text>
<text x="205.8" y="72.2">100nF</text>
<text x="241.8" y="73.3">CK-</text>
<text x="241.8" y="75.8">CEC</text>
<text x="35.3" y="83.4">470R</text>
<text x="47.3" y="83.2">R69</text>
<text x="60.2" y="78.3">+5V</text>
<text x="75.4" y="83.4">A</text>
<text x="78" y="83.4">K</text>
<text x="95" y="80.9">GND</text>
<text x="108.5" y="78.3">I2C_DATA</text>
<text x="108.5" y="80.9">GND</text>
<text x="108.5" y="83.4">+5V</text>
<text x="189.7" y="83.4">+5V</text>
<text x="206.3" y="82.1">D18</text>
<text x="241.8" y="78.3">HEC</text>
<text x="241.8" y="80.9">I2C-CLK</text>
<text x="241.8" y="83.4">I2C_DATA</text>
<text x="35" y="88.7">470R</text>
<text x="46.6" y="88.5">R70</text>
<text x="62.8" y="87.7">1N5819WS</text>
<text x="74" y="87.7">S4_C2939001</text>
<text x="108.5" y="86">HOT_PLUG_DET</text>
<text x="121.2" y="88.5">SHD</text>
<text x="134.6" y="88.5">GND</text>
<text x="206.2" y="88.5">A</text>
<text x="208.8" y="88.5">K</text>
<text x="228.3" y="86">GND</text>
<text x="241.8" y="86">GND</text>
<text x="241.8" y="88.5">+5V</text>
<text x="35.3" y="93.6">470R</text>
<text x="47.3" y="93.3">R71</text>
<text x="121.2" y="91">SHD</text>
<text x="134.6" y="91">GND</text>
<text x="191.5" y="91.8">1N5819WS</text>
<text x="197.4" y="94.8">D1</text>
<text x="202.8" y="91.8">S4_C2939001</text>
<text x="241.8" y="91">HOT_PLUG_DET</text>
<text x="254.6" y="93.6">SHD</text>
<text x="268" y="93.6">GND</text>
<text x="35" y="98.9">470R</text>
<text x="46.6" y="98.7">R72</text>
<text x="190.5" y="97.4">RCLAMP0524P-N</text>
<text x="254.6" y="96.1">SHD</text>
<text x="268" y="96.1">GND</text>
<text x="35.3" y="105">470R</text>
<text x="47.3" y="104.7">R73</text>
<text x="69.1" y="102.5">+5V</text>
<text x="192.3" y="105">1</text>
<text x="203.9" y="105">10</text>
<text x="35" y="110.3">470R</text>
<text x="46.6" y="110.1">R74</text>
<text x="65.6" y="108.8">R86</text>
<text x="127" y="113.9">RCLAMP0524P-N</text>
<text x="133.9" y="111.4">D3</text>
<text x="179.6" y="112.1">GND</text>
<text x="192.3" y="110.1">2</text>
<text x="192.3" y="112.6">3</text>
<text x="205.1" y="112.6">8</text>
<text x="205.1" y="110.1">9</text>
<text x="214.9" y="112.1">GND</text>
<text x="248.9" y="113.6">HDMI_I2C_LEVEL_SHIFT</text>
<text x="35.3" y="115.2">470R</text>
<text x="47.3" y="114.9">R75</text>
<text x="65.1" y="115.2">2.2K</text>
<text x="72" y="119.6" transform="rotate(-90 72 119.6)">G</text>
<text x="192.3" y="115.2">4</text>
<text x="205.1" y="115.2">7</text>
<text x="35" y="120.5">470R</text>
<text x="46.6" y="120.2">R76</text>
<text x="69.1" y="121.5">D</text>
<text x="71.7" y="121.5">S</text>
<text x="83.1" y="122">GND</text>
<text x="128.8" y="121.5">1</text>
<text x="140.4" y="121.5">10</text>
<text x="192.3" y="120.2">5</text>
<text x="205.1" y="120.2">6</text>
<text x="250.4" y="125.3">HDMI_0_SCL</text>
<text x="63.6" y="129.1">2N7002-SOT23</text>
<text x="69.7" y="126.6">Q2</text>
<text x="116.1" y="128.6">GND</text>
<text x="128.8" y="126.6">2</text>
<text x="128.8" y="129.1">3</text>
<text x="128.8" y="131.7">4</text>
<text x="141.6" y="131.7">7</text>
<text x="141.6" y="129.1">8</text>
<text x="141.6" y="126.6">9</text>
<text x="151.4" y="128.6">GND</text>
<text x="191.7" y="131.7">RCLAMP0524P-N</text>
<text x="198.7" y="129.1">D2</text>
<text x="250.4" y="127.9">HDMI_0_SDA</text>
<text x="35.3" y="136.8">470R</text>
<text x="47.3" y="136.5">R77</text>
<text x="128.8" y="136.8">5</text>
<text x="141.6" y="136.8">6</text>
<text x="250.4" y="135.5">HDMI_1_SCL</text>
<text x="35" y="142.1">470R</text>
<text x="46.6" y="141.8">R78</text>
<text x="193.5" y="139.3">1</text>
<text x="205.1" y="139.3">10</text>
<text x="250.4" y="138">HDMI_1_SDA</text>
<text x="35.3" y="146.9">470R</text>
<text x="47.3" y="146.7">R79</text>
<text x="133.9" y="148.2">D4</text>
<text x="180.8" y="146.4">GND</text>
<text x="193.5" y="144.4">2</text>
<text x="193.5" y="146.9">3</text>
<text x="193.5" y="149.5">4</text>
<text x="206.4" y="149.5">7</text>
<text x="206.4" y="146.9">8</text>
<text x="206.4" y="144.4">9</text>
<text x="216.2" y="146.4">GND</text>
<text x="250.4" y="149.5">HDMI_0_HPD</text>
<text x="250.4" y="145.6">HDMI_1_HPD</text>
<text x="35" y="152.2">470R</text>
<text x="46.6" y="152">R80</text>
<text x="69.1" y="155.8">+5V</text>
<text x="127" y="150.7">RCLAMP0524P-N</text>
<text x="193.5" y="154.5">5</text>
<text x="206.4" y="154.5">6</text>
<text x="35.3" y="158.3">470R</text>
<text x="47.3" y="158.1">R81</text>
<text x="128.8" y="158.3">1</text>
<text x="140.4" y="158.3">10</text>
<text x="35" y="163.7">470R</text>
<text x="46.6" y="163.4">R82</text>
<text x="65.6" y="162.2">R85</text>
<text x="116.1" y="165.5">GND</text>
<text x="128.8" y="163.4">2</text>
<text x="128.8" y="166">3</text>
<text x="141.6" y="166">8</text>
<text x="141.6" y="163.4">9</text>
<text x="151.4" y="165.5">GND</text>
<text x="35" y="173.8">470R</text>
<text x="35.3" y="168.5">470R</text>
<text x="46.6" y="173.6">R84</text>
<text x="47.3" y="168.2">R83</text>
<text x="65.1" y="168.5">2.2K</text>
<text x="72" y="172.9" transform="rotate(-90 72 172.9)">G</text>
<text x="128.8" y="168.5">4</text>
<text x="128.8" y="173.6">5</text>
<text x="141.6" y="173.6">6</text>
<text x="141.6" y="168.5">7</text>
<text x="69.1" y="174.9">D</text>
<text x="69.7" y="179.9">Q1</text>
<text x="71.7" y="174.9">S</text>
<text x="83.1" y="175.4">GND</text>
<text x="63.6" y="182.5">2N7002-SOT23</text>
</g>
<g font-size="1.3" fill="#a90000">
<text x="127" y="34">20</text>
<text x="104.7" y="39.1">1</text>
<text x="104.7" y="41.7">2</text>
<text x="127" y="36.6">21</text>
<text x="260.3" y="39.1">20</text>
<text x="260.3" y="41.7">21</text>
<text x="104.7" y="44.2">3</text>
<text x="104.7" y="46.7">4</text>
<text x="238.1" y="44.2">1</text>
<text x="238.1" y="46.7">2</text>
<text x="104.7" y="49.3">5</text>
<text x="104.7" y="51.8">6</text>
<text x="238.1" y="49.3">3</text>
<text x="238.1" y="51.8">4</text>
<text x="104.7" y="54.4">7</text>
<text x="104.7" y="56.9">8</text>
<text x="104.7" y="59.4">9</text>
<text x="238.1" y="54.4">5</text>
<text x="238.1" y="56.9">6</text>
<text x="238.1" y="59.4">7</text>
<text x="104.1" y="62">10</text>
<text x="104.1" y="64.5">11</text>
<text x="238.1" y="62">8</text>
<text x="238.1" y="64.5">9</text>
<text x="104.1" y="67.1">12</text>
<text x="104.1" y="69.6">13</text>
<text x="237.4" y="67.1">10</text>
<text x="237.4" y="69.6">11</text>
<text x="104.1" y="72.1">14</text>
<text x="104.1" y="74.7">15</text>
<text x="104.1" y="77.2">16</text>
<text x="237.4" y="72.1">12</text>
<text x="237.4" y="74.7">13</text>
<text x="237.4" y="77.2">14</text>
<text x="73" y="82.3">2</text>
<text x="80.6" y="82.3">1</text>
<text x="104.1" y="79.8">17</text>
<text x="104.1" y="82.3">18</text>
<text x="237.4" y="79.8">15</text>
<text x="237.4" y="82.3">16</text>
<text x="104.1" y="84.8">19</text>
<text x="127" y="87.4">22</text>
<text x="127" y="89.9">23</text>
<text x="203.8" y="87.4">2</text>
<text x="211.4" y="87.4">1</text>
<text x="237.4" y="84.8">17</text>
<text x="237.4" y="87.4">18</text>
<text x="237.4" y="89.9">19</text>
<text x="260.3" y="92.5">22</text>
<text x="260.3" y="95">23</text>
<text x="188.5" y="103.9">1</text>
<text x="208.2" y="103.9">10</text>
<text x="188.5" y="109">2</text>
<text x="188.5" y="111.5">3</text>
<text x="208.8" y="111.5">8</text>
<text x="208.8" y="109">9</text>
<text x="70.9" y="117.3" transform="rotate(-90 70.9 117.3)">1</text>
<text x="188.5" y="114">4</text>
<text x="188.5" y="119.1">5</text>
<text x="208.8" y="119.1">6</text>
<text x="208.8" y="114">7</text>
<text x="66.6" y="120.4">3</text>
<text x="74.2" y="120.4">2</text>
<text x="125" y="120.4">1</text>
<text x="125" y="125.5">2</text>
<text x="144.7" y="120.4">10</text>
<text x="145.3" y="125.5">9</text>
<text x="125" y="128">3</text>
<text x="125" y="130.6">4</text>
<text x="145.3" y="130.6">7</text>
<text x="145.3" y="128">8</text>
<text x="125" y="135.6">5</text>
<text x="145.3" y="135.6">6</text>
<text x="189.8" y="138.2">1</text>
<text x="189.8" y="143.3">2</text>
<text x="209.5" y="138.2">10</text>
<text x="210.1" y="143.3">9</text>
<text x="189.8" y="145.8">3</text>
<text x="189.8" y="148.3">4</text>
<text x="210.1" y="148.3">7</text>
<text x="210.1" y="145.8">8</text>
<text x="189.8" y="153.4">5</text>
<text x="210.1" y="153.4">6</text>
<text x="125" y="157.2">1</text>
<text x="144.7" y="157.2">10</text>
<text x="125" y="162.3">2</text>
<text x="125" y="164.8">3</text>
<text x="125" y="167.4">4</text>
<text x="145.3" y="167.4">7</text>
<text x="145.3" y="164.8">8</text>
<text x="145.3" y="162.3">9</text>
<text x="66.6" y="173.7">3</text>
<text x="70.9" y="170.6" transform="rotate(-90 70.9 170.6)">1</text>
<text x="74.2" y="173.7">2</text>
<text x="125" y="172.5">5</text>
<text x="145.3" y="172.5">6</text>
</g>
<g font-size="1.3" fill="#725600">
<text x="54.2" y="40.2">HDMI_0_TX2+</text>
<text x="54.2" y="45.3">HDMI_0_TX2-</text>
<text x="54.2" y="47.9">HDMI_0_TX1+</text>
<text x="183.7" y="45.3">HDMI_1_TX2+</text>
<text x="54.2" y="52.9">HDMI_0_TX1-</text>
<text x="183.7" y="52.9">HDMI_1_TX1+</text>
<text x="183.7" y="50.4">HDMI_1_TX2-</text>
<text x="54.2" y="55.5">HDMI_0_TX0+</text>
<text x="183.7" y="58">HDMI_1_TX1-</text>
<text x="54" y="63.1">HDMI_0_CLK+</text>
<text x="54.2" y="60.6">HDMI_0_TX0-</text>
<text x="183.7" y="60.6">HDMI_1_TX0+</text>
<text x="183.7" y="65.6">HDMI_1_TX0-</text>
<text x="54" y="68.2">HDMI_0_CLK-</text>
<text x="183.5" y="68.2">HDMI_1_CLK+</text>
<text x="183.5" y="73.3">HDMI_1_CLK-</text>
<text x="235.9" y="125.3">HDMI_0_SCL</text>
<text x="235.9" y="127.9">HDMI_0_SDA</text>
<text x="235.9" y="135.5">HDMI_1_SCL</text>
<text x="235.9" y="138">HDMI_1_SDA</text>
<text x="235.6" y="149.5">HDMI_0_HPD</text>
<text x="235.6" y="145.6">HDMI_1_HPD</text>
<text x="248.9" y="162.3">File:</text>
<text x="254.1" y="162.3">HDMI_I2C_LEVEL_SHIFT.kicad_sch</text>
</g>
<g font-size="1.3" fill="#0f0f0f">
<text x="86.4" y="39">H_0_TX2+</text>
<text x="86.4" y="44.1">H_0_TX2-</text>
<text x="86.4" y="46.6">H_0_TX1+</text>
<text x="221" y="44.1">H_1_TX2+</text>
<text x="86.4" y="51.7">H_0_TX1-</text>
<text x="221" y="49.2">H_1_TX2-</text>
<text x="221" y="51.7">H_1_TX1+</text>
<text x="86.4" y="59.3">H_0_TX0-</text>
<text x="86.4" y="54.3">H_0_TX0+</text>
<text x="221" y="59.3">H_1_TX0+</text>
<text x="221" y="56.8">H_1_TX1-</text>
<text x="86.4" y="61.9">H_0_CLK+</text>
<text x="221" y="64.4">H_1_TX0-</text>
<text x="86.4" y="67">H_0_CLK-</text>
<text x="221" y="67">H_1_CLK+</text>
<text x="221" y="72">H_1_CLK-</text>
<text x="24.1" y="83.5">H_0_TX2+</text>
<text x="24.1" y="88.6">H_0_TX2-</text>
<text x="24.1" y="93.6">H_0_TX1+</text>
<text x="24.1" y="98.7">H_0_TX1-</text>
<text x="24.1" y="105.1">H_0_TX0+</text>
<text x="175.3" y="103.8">H_1_TX2+</text>
<text x="213.9" y="103.8">H_1_TX2+</text>
<text x="24.1" y="110.1">H_0_TX0-</text>
<text x="175.3" y="108.9">H_1_TX2-</text>
<text x="175.3" y="114">H_1_TX1+</text>
<text x="213.9" y="114">H_1_TX1+</text>
<text x="213.9" y="108.9">H_1_TX2-</text>
<text x="24.1" y="115.2">H_0_CLK+</text>
<text x="175.3" y="119">H_1_TX1-</text>
<text x="213.9" y="119">H_1_TX1-</text>
<text x="24.1" y="120.3">H_0_CLK-</text>
<text x="107.9" y="125.4">H_0_TX2-</text>
<text x="107.9" y="120.3">H_0_TX2+</text>
<text x="154.2" y="120.3">H_0_TX2+</text>
<text x="154.2" y="125.4">H_0_TX2-</text>
<text x="107.9" y="130.5">H_0_TX1+</text>
<text x="154.2" y="130.5">H_0_TX1+</text>
<text x="24.1" y="136.8">H_1_TX2+</text>
<text x="107.9" y="135.5">H_0_TX1-</text>
<text x="154.2" y="135.5">H_0_TX1-</text>
<text x="24.1" y="141.9">H_1_TX2-</text>
<text x="176.5" y="138.1">H_1_TX0+</text>
<text x="176.5" y="143.2">H_1_TX0-</text>
<text x="215.2" y="138.1">H_1_TX0+</text>
<text x="215.2" y="143.2">H_1_TX0-</text>
<text x="24.1" y="147">H_1_TX1+</text>
<text x="176.5" y="148.2">H_1_CLK+</text>
<text x="215" y="148.2">H_1_CLK+</text>
<text x="24.1" y="152.1">H_1_TX1-</text>
<text x="176.5" y="153.3">H_1_CLK-</text>
<text x="215" y="153.3">H_1_CLK-</text>
<text x="24.1" y="158.4">H_1_TX0+</text>
<text x="109.2" y="157.1">H_0_TX0+</text>
<text x="152.9" y="157.1">H_0_TX0+</text>
<text x="24.1" y="163.5">H_1_TX0-</text>
<text x="109.2" y="162.2">H_0_TX0-</text>
<text x="109.2" y="167.3">H_0_CLK+</text>
<text x="152.7" y="167.3">H_0_CLK+</text>
<text x="152.9" y="162.2">H_0_TX0-</text>
<text x="24.1" y="173.6">H_1_CLK-</text>
<text x="24.1" y="168.6">H_1_CLK+</text>
<text x="109.2" y="172.4">H_0_CLK-</text>
<text x="152.7" y="172.4">H_0_CLK-</text>
</g>
<g font-size="1.3" fill="#0000c2">
<text x="134.9" y="66.7">To</text>
<text x="138.2" y="66.7">add</text>
<text x="142.8" y="66.7">transistors</text>
<text x="154.1" y="66.7">on</text>
<text x="157.6" y="66.7">i2c</text>
<text x="161.6" y="66.7">lines</text>
</g>
</svg>
